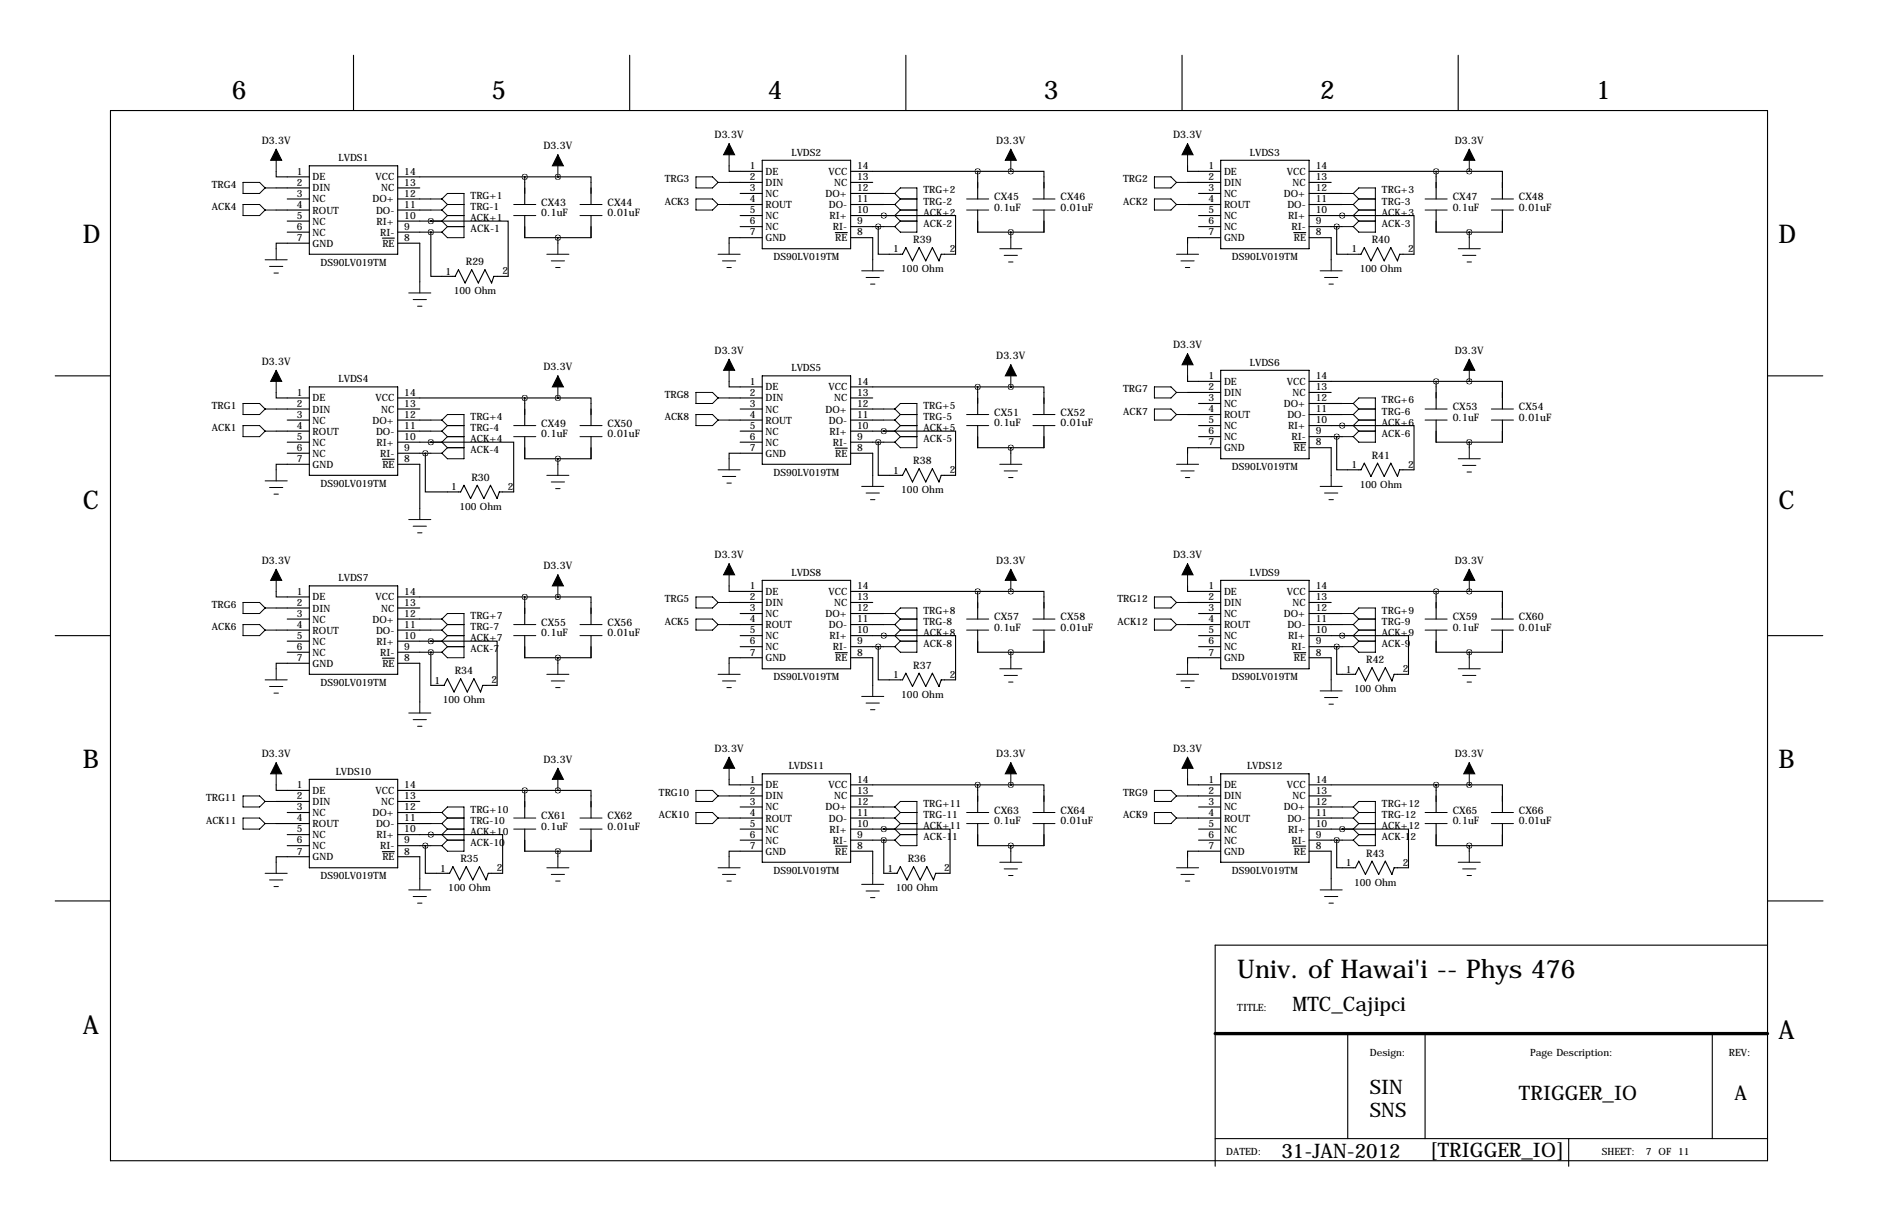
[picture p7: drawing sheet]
<svg xmlns="http://www.w3.org/2000/svg" width="432mm" height="279mm" viewBox="0 0 432 279" stroke-linecap="round" stroke-linejoin="round" font-family="sans-serif">
<g fill="none" stroke="#000" stroke-width=".25">
<path d="M81.3 12.7v12.7M144.8 12.7v12.7M208.3 12.7v12.7M271.8 12.7v12.7M335.3 12.7v12.7M25.4 25.4h381v241.3h-381zM63.5 39.4v1.2h7.6M71.1 38.1h20.3v20.3h-20.3zM167.6 38.1v1.3h7.7M175.3 36.8h20.3v20.4h-20.3zM195.6 39.4h36.8M224.8 39.4v6.3"/>
<path d="M232.4 39.4h7.6v6.3M232.4 39.4h.1M273 38.1v1.3h7.7M280.7 36.8h20.3v20.4h-20.3zM301 39.4h36.8M330.2 39.4v6.3M337.8 39.4h7.6v6.3M337.8 39.4h.1M63.5 43.2h7.6M63.5 48.3h7.6M66 45.7h5.1M66 50.8h5.1"/>
<path d="M66 53.3h5.1M71.1 55.9h-7.6v1.3M87.9 54.7h2.8M91.4 40.6h36.9M91.4 43.2h5.1M91.4 45.7h7.7M91.4 48.3h7.7M91.4 50.8h7.7M91.4 53.3h7.7M91.4 55.9h5.1v8.9M99.1 53.3h.1M99.1 50.8h17.7v12.7h-3.3l-.5 1.5-1.5-3-1.5 3-1.5-3-1.6 3-1.5-3-.8 1.5h-5.5v-10.2"/>
<path d="M99.1 50.8h.1M120.6 40.6v6.4M120.6 49.5v5.1h15.3v-5.1M128.3 40.6h7.6v6.4M128.3 40.6h.1M128.3 54.6v1.3M167.6 41.9h7.7M167.6 47h7.7M170.2 44.4h5.1M170.2 49.5h5.1M170.2 52.1h5.1M175.3 54.6h-7.7v1.3"/>
<path d="M192.1 53.4h2.7M195.6 41.9h5.1M195.6 44.4h7.6M195.6 47h7.6M195.6 49.5h7.6M195.6 52.1h7.6M195.6 54.6h5.1v5.1M203.2 49.5h16.5v8.9h-3.3l-.5 1.5-1.5-3-1.5 3-1.6-3-1.5 3-1.5-3-.8 1.5h-5.6v-6.3M203.2 49.5h.1M224.8 48.3v5h15.2v-5M232.4 53.3v1.3M273 41.9h7.7"/>
<path d="M273 47h7.7M275.6 44.4h5.1M275.6 49.5h5.1M275.6 52.1h5.1M280.7 54.6h-7.7v1.3M297.5 53.4h2.7M301 41.9h5.1M301 44.4h7.6M301 47h7.6M301 49.5h7.6M301 52.1h7.6M301 54.6h5.1v5.1"/>
<path d="M308.6 49.5h16.5v8.9h-3.3l-.5 1.5-1.5-3-1.5 3-1.6-3-1.5 3-1.5-3-.8 1.5h-5.6v-6.3M308.6 49.5h.1M330.2 48.3v5h15.2v-5M337.8 53.3v1.3M12.7 86.4h12.7M63.5 90.2v1.2h7.6M63.5 94h7.6M63.5 99.1h7.6M66 96.5h5.1M71.1 88.9h20.3v20.3h-20.3zM91.4 91.4h36.9M91.4 94h5.1"/>
<path d="M91.4 96.5h7.7M91.4 99.1h7.7M120.6 91.4v6.4M128.3 91.4h7.6v6.4M128.3 91.4h.1M167.6 87.6v1.3h7.7M167.6 91.4h7.7M167.6 96.5h7.7M170.2 94h5.1M170.2 99.1h5.1M175.3 86.4h20.3v20.3h-20.3zM195.6 88.9h36.8"/>
<path d="M195.6 91.4h5.1M195.6 94h7.6M195.6 96.5h7.6M195.6 99.1h7.6M203.2 99.1h16.5v10.1h-3.3l-.5 1.5-1.5-3-1.5 3-1.6-3-1.5 3-1.5-3-.8 1.5h-5.6v-7.6M203.2 99.1h.1M224.8 88.9v6.3M224.8 97.8v5.1h15.2v-5.1M232.4 88.9h7.6v6.3M232.4 88.9h.1M273 86.4v1.2h7.7M273 90.2h7.7"/>
<path d="M273 95.2h7.7M275.6 92.7h5.1M275.6 97.8h5.1M280.7 85.1h20.3v20.3h-20.3zM301 87.6h36.8M301 90.2h5.1M301 92.7h7.6M301 95.2h7.6M301 97.8h7.6M308.6 97.8h16.5v10.1h-3.3l-.5 1.6-1.5-3.1-1.5 3.1-1.6-3.1-1.5 3.1-1.5-3.1-.8 1.5h-5.6v-7.6M308.6 97.8h.1M330.2 87.6v6.4"/>
<path d="M330.2 96.5v5.1h15.2v-5.1M337.8 87.6h7.6v6.4M337.8 87.6h.1M406.4 86.4h12.7M66 101.6h5.1M66 104.1h5.1M71.1 106.7h-7.6v1.2M87.9 105.5h2.8M91.4 101.6h7.7M91.4 104.1h7.7M91.4 106.7h5.1v10.1M99.1 101.6h19v11.4h-3.3l-.5 1.6-1.5-3.1-1.5 3.1-1.6-3.1-1.5 3.1-1.5-3.1-.8 1.5h-8.1v-8.9"/>
<path d="M99.1 101.6h.1M120.6 100.3v5.1h15.3v-5.1M128.3 105.4v1.3M170.2 101.6h5.1M175.3 104.1h-7.7v1.3M192.1 103h2.7M195.6 101.6h7.6M195.6 104.1h5.1v5.1M232.4 102.9v1.2M275.6 100.3h5.1M280.7 102.9h-7.7v1.2M297.5 101.7h2.7"/>
<path d="M301 100.3h7.6M301 102.9h5.1v6.3M337.8 101.6v1.3M63.5 135.9v1.3h7.6M63.5 139.7h7.6M71.1 134.6h20.3v20.3h-20.3zM91.4 137.2h36.9M91.4 139.7h5.1M120.6 137.2v6.3M128.3 137.2h7.6v6.3M128.3 137.2h.1M167.6 134.6v1.3h7.7"/>
<path d="M167.6 138.4h7.7M175.3 133.3h20.3v20.4h-20.3zM195.6 135.9h36.8M195.6 138.4h5.1M224.8 135.9v6.3M232.4 135.9h7.6v6.3M232.4 135.9h.1M273 134.6v1.3h7.7M273 138.4h7.7M280.7 133.3h20.3v20.4h-20.3zM301 135.9h36.8M301 138.4h5.1"/>
<path d="M330.2 135.9v6.3M337.8 135.9h7.6v6.3M337.8 135.9h.1M12.7 146h12.7M63.5 144.8h7.6M66 142.2h5.1M66 147.3h5.1M66 149.9h5.1M71.1 152.4h-7.6v1.3M87.9 151.2h2.8M91.4 142.2h7.7M91.4 144.8h7.7"/>
<path d="M91.4 147.3h7.7M91.4 149.9h7.7M91.4 152.4h5.1v8.9M99.1 147.3h.1M99.1 147.3h15.2v10.2h-3.3l-.5 1.5-1.5-3-1.6 3-1.5-3-1.5 3-1.5-3-.8 1.5h-3v-7.6M99.1 149.9h.1M120.6 146v5.1h15.3v-5.1M128.3 151.1v1.3M167.6 143.5h7.7M170.2 146h5.1M170.2 141h5.1M170.2 148.6h5.1"/>
<path d="M175.3 151.1h-7.7v1.3M192.1 150h2.7M195.6 146h7.6M195.6 141h7.6M195.6 143.5h7.6M195.6 148.6h7.6M195.6 151.1h5.1v6.4M203.2 146h16.5v10.2h-3.3l-.5 1.5-1.5-3-1.5 3-1.6-3-1.5 3-1.5-3-.8 1.5h-5.6v-7.6M203.2 146h.1M224.8 144.8v5.1h15.2v-5.1M232.4 149.9v1.2M273 143.5h7.7"/>
<path d="M275.6 146h5.1M275.6 141h5.1M275.6 148.6h5.1M280.7 151.1h-7.7v1.3M297.5 150h2.7M301 146h7.6M301 141h7.6M301 143.5h7.6M301 148.6h7.6M301 151.1h5.1v5.1M308.6 146h15.2v8.9h-3.3l-.5 1.6-1.5-3.1-1.5 3.1-1.5-3.1-1.6 3.1-1.5-3.1-.7 1.5h-4.4v-6.3M308.6 146h.1"/>
<path d="M330.2 144.8v5.1h15.2v-5.1M337.8 149.9v1.2M406.4 146h12.7M71.1 179.1h20.3v20.3h-20.3zM167.6 179.1v1.2h7.7M175.3 177.8h20.3v20.3h-20.3zM273 179.1v1.2h7.7M280.7 177.8h20.3v20.3h-20.3zM63.5 180.3v1.3h7.6M63.5 184.1h7.6M63.5 189.2h7.6M66 186.7h5.1"/>
<path d="M66 191.8h5.1M66 194.3h5.1M71.1 196.8h-7.6v1.3M87.9 195.7h2.8M91.4 181.6h36.9M91.4 184.1h5.1M91.4 186.7h7.7M91.4 189.2h7.7M91.4 191.8h7.7M91.4 194.3h7.7M91.4 196.8h5.1v5.1M99.1 191.8h16.5v8.9h-3.3l-.5 1.5-1.6-3.1-1.5 3.1-1.5-3.1-1.5 3.1-1.6-3.1-.7 1.6h-5.6v-6.4"/>
<path d="M99.1 191.8h.1M120.6 181.6v6.4M120.6 190.5v5.1h15.3v-5.1M128.3 181.6h7.6v6.4M128.3 181.6h.1M128.3 195.6v1.2M167.6 182.9h7.7M167.6 188h7.7M170.2 185.4h5.1M170.2 190.5h5.1M170.2 193h5.1M175.3 195.6h-7.7v1.2"/>
<path d="M192.1 194.4h2.7M195.6 180.3h36.8M195.6 182.9h5.1M195.6 185.4h7.6M195.6 188h7.6M195.6 190.5h7.6M195.6 193h7.6M195.6 195.6h5.1v5.1M203.2 193h.1M203.2 190.5h.1M203.2 190.5h15.2v10.2h-3.3l-.5 1.5-1.5-3.1-1.5 3.1-1.5-3.1-1.6 3.1-1.5-3.1-.8 1.6h-3v-7.7M224.8 180.3v6.4"/>
<path d="M224.8 189.2v5.1h15.2v-5.1M232.4 180.3h7.6v6.4M232.4 180.3h.1M232.4 194.3v1.3M273 182.9h7.7M273 188h7.7M275.6 185.4h5.1M275.6 190.5h5.1M275.6 193h5.1M280.7 195.6h-7.7v1.2M297.5 194.4h2.7M301 180.3h36.8"/>
<path d="M301 182.9h5.1M301 185.4h7.6M301 188h7.6M301 190.5h7.6M301 193h7.6M301 195.6h5.1v6.3M308.6 190.5h15.2v8.9h-3.3l-.5 1.5-1.5-3-1.5 3-1.5-3-1.6 3-1.5-3-.7 1.5h-4.4v-6.4M308.6 190.5h.1M330.2 180.3v6.4M330.2 189.2v5.1h15.2v-5.1M337.8 180.3h7.6v6.4M337.8 180.3h.1"/>
<path d="M337.8 194.3v1.3M12.7 207h12.7M406.4 217.2h-127v50.8M406.5 207h12.7M309.9 237.5v24.1M327.7 237.5v24.1M393.7 237.5v24.1M279.4 261.6h127M360.7 261.6v6.4"/>
</g>
<path d="M279.4 237.5h127" fill="none" stroke="#000" stroke-width=".76"/>
<g fill="none" stroke="#000" stroke-width=".23">
<path d="M63.5 34.3v5.1M128.3 35.6v5M167.6 33v5.1M232.4 34.3v5.1M273 33v5.1M337.8 34.3v5.1M55.9 47h3.8l1.3 1.3-1.3 1.2h-3.8zM55.9 41.9h3.8l1.3 1.3-1.3 1.2h-3.8zM61 48.3h2.5M61 43.2h2.5M61 59.7h5M63.5 57.2v2.5"/>
<path d="M99.1 45.7h2.5M99.1 48.3h2.5M99.1 50.8h2.5M99.1 53.3h2.5M101.6 45.7l1.3-1.3h3.8v10.2h-3.8l-1.3-1.3M101.6 45.7l1.3 1.3M101.6 48.3l1.3 1.2M101.6 50.8l1.3 1.3M102.9 47h3.8M102.9 49.5h3.8M102.9 47l-1.3 1.3M102.9 52.1h3.8"/>
<path d="M102.9 49.5l-1.3 1.3M102.9 52.1l-1.3 1.2M118.1 47h5.1M118.1 49.5h5.1M125.7 58.4h5.1M126.7 59.9h3.1M128.3 55.9v2.5M133.3 47h5.1M133.3 49.5h5.1M160 45.7h3.8l1.3 1.3-1.3 1.3h-3.8zM160 40.6h3.8l1.3 1.3-1.3 1.3h-3.8zM165.1 47h2.5"/>
<path d="M165.1 41.9h2.5M165.1 58.4h5.1M166.1 59.9h3.1M167.6 55.9v2.5M200.7 59.7v2.5M203.2 47h2.5M203.2 49.5h2.5M203.2 44.4h2.5M203.2 52.1h2.5M205.7 44.4l1.3-1.2h3.8v10.1h-3.8l-1.3-1.2M205.7 44.4l1.3 1.3M205.7 47l1.3 1.3"/>
<path d="M205.7 49.5l1.3 1.3M207 45.7h3.8M207 48.3h3.8M207 50.8h3.8M207 45.7l-1.3 1.3M207 48.3l-1.3 1.2M207 50.8l-1.3 1.3M222.2 45.7h5.1M222.2 48.3h5.1M229.9 57.2h5M230.9 58.7h3M232.4 54.6v2.6"/>
<path d="M237.5 45.7h5.1M237.5 48.3h5.1M265.4 45.7h3.8l1.3 1.3-1.3 1.3h-3.8zM265.4 40.6h3.8l1.3 1.3-1.3 1.3h-3.8zM270.5 47h2.5M270.5 41.9h2.5M270.5 58.4h5.1M271.5 59.9h3.1M273 55.9v2.5M306.1 59.7v2.5M308.6 47h2.5M308.6 49.5h2.5"/>
<path d="M308.6 44.4h2.5M308.6 52.1h2.5M311.1 44.4l1.3-1.2h3.8v10.1h-3.8l-1.3-1.2M311.1 44.4l1.3 1.3M311.1 47l1.3 1.3M311.1 49.5l1.3 1.3M312.4 45.7h3.8M312.4 48.3h3.8M312.4 50.8h3.8M312.4 45.7l-1.3 1.3M312.4 48.3l-1.3 1.2M312.4 50.8l-1.3 1.3"/>
<path d="M327.7 45.7h5M327.7 48.3h5M335.3 57.2h5.1M336.3 58.7h3M337.8 54.6v2.6M342.9 45.7h5.1M342.9 48.3h5.1M62 61.2h3M63 62.7h1M94 67.3h5.1M95 68.8h3M96 70.4h1"/>
<path d="M96.5 64.8v2.5M127.8 61.5h1M167.1 61.5h1M198.1 62.2h5.1M199.1 63.8h3.1M200.2 65.3h1M231.9 60.2h1M272.5 61.5h1.1M303.5 62.2h5.1M304.5 63.8h3.1M305.6 65.3h1M337.3 60.2h1"/>
<path d="M55.9 97.8h3.8l1.3 1.3-1.3 1.2h-3.8zM55.9 92.7h3.8l1.3 1.3-1.3 1.2h-3.8zM61 94h2.5M61 99.1h2.5M63.5 85.1v5.1M99.1 96.5h2.5M99.1 99.1h2.5M101.6 96.5l1.3-1.3h3.8v10.2h-3.8l-1.3-1.3M101.6 96.5l1.3 1.3M101.6 99.1l1.3 1.2M102.9 97.8h3.8M102.9 97.8l-1.3 1.3"/>
<path d="M118.1 97.8h5.1M128.3 86.4v5M133.3 97.8h5.1M160 95.2h3.8l1.3 1.3-1.3 1.3h-3.8zM160 90.2h3.8l1.3 1.2-1.3 1.3h-3.8zM165.1 96.5h2.5M165.1 91.4h2.5M167.6 82.5v5.1M203.2 94h2.5M203.2 96.5h2.5M203.2 99.1h2.5M205.7 94l1.3-1.3h3.8v10.2h-3.8l-1.3-1.3"/>
<path d="M205.7 94l1.3 1.2M205.7 96.5l1.3 1.3M205.7 99.1l1.3 1.2M207 97.8h3.8M207 95.2h3.8M207 95.2l-1.3 1.3M207 97.8l-1.3 1.3M222.2 97.8h5.1M222.2 95.2h5.1M232.4 83.8v5.1M237.5 97.8h5.1M237.5 95.2h5.1"/>
<path d="M265.4 94h3.8l1.3 1.2-1.3 1.3h-3.8zM265.4 88.9h3.8l1.3 1.3-1.3 1.2h-3.8zM270.5 95.2h2.5M270.5 90.2h2.5M273 81.3v5.1M308.6 97.8h2.5M308.6 95.2h2.5M308.6 92.7h2.5M311.1 92.7l1.3-1.3h3.8v10.2h-3.8l-1.3-1.3M311.1 92.7l1.3 1.3M311.1 95.2l1.3 1.3M311.1 97.8l1.3 1.3"/>
<path d="M312.4 94h3.8M312.4 96.5h3.8M312.4 99.1h3.8M312.4 96.5l-1.3 1.3M312.4 94l-1.3 1.2M312.4 99.1l-1.3 1.2M327.7 94h5M327.7 96.5h5M337.8 82.5v5.1M342.9 94h5.1M342.9 96.5h5.1M61 110.5h5"/>
<path d="M62 112h3M63 113.5h1M63.5 107.9v2.6M94 119.4h5.1M96.5 116.8v2.6M99.1 101.6h2.5M99.1 104.1h2.5M101.6 101.6l1.3 1.3M102.9 100.3h3.8M102.9 102.9h3.8M102.9 100.3l-1.3 1.3M102.9 102.9l-1.3 1.2"/>
<path d="M118.1 100.3h5.1M125.7 109.2h5.1M126.7 110.7h3.1M127.8 112.3h1M128.3 106.7v2.5M133.3 100.3h5.1M165.1 107.9h5.1M166.1 109.5h3.1M167.1 111h1M167.6 105.4v2.5M198.1 111.8h5.1M199.1 113.3h3.1"/>
<path d="M200.2 114.8h1M200.7 109.2v2.6M203.2 101.6h2.5M207 100.3h3.8M207 100.3l-1.3 1.3M229.9 106.7h5M230.9 108.2h3M231.9 109.7h1M232.4 104.1v2.6M270.5 106.7h5.1M271.5 108.2h3.1M272.5 109.7h1.1"/>
<path d="M273 104.1v2.6M303.5 111.8h5.1M304.5 113.3h3.1M305.6 114.8h1M306.1 109.2v2.6M308.6 100.3h2.5M335.3 105.4h5.1M336.3 106.9h3M337.3 108.5h1M337.8 102.9v2.5M55.9 138.4h3.8l1.3 1.3-1.3 1.3h-3.8zM61 139.7h2.5"/>
<path d="M63.5 130.8v5.1M95 120.9h3M96 122.4h1M128.3 132.1v5.1M160 137.2h3.8l1.3 1.2-1.3 1.3h-3.8zM165.1 138.4h2.5M167.6 129.5v5.1M232.4 130.8v5.1M265.4 137.2h3.8l1.3 1.2-1.3 1.3h-3.8zM270.5 138.4h2.5M273 129.5v5.1M337.8 130.8v5.1"/>
<path d="M55.9 143.5h3.8l1.3 1.3-1.3 1.2h-3.8zM61 144.8h2.5M61 156.2h5M62 157.7h3M63 159.3h1M63.5 153.7v2.5M99.1 142.2h2.5M99.1 144.8h2.5M99.1 147.3h2.5M99.1 149.9h2.5M101.6 142.2l1.3-1.2h3.8v10.1h-3.8l-1.3-1.2M101.6 142.2l1.3 1.3"/>
<path d="M101.6 144.8l1.3 1.2M101.6 147.3l1.3 1.3M102.9 143.5h3.8M102.9 146h3.8M102.9 143.5l-1.3 1.3M102.9 148.6h3.8M102.9 146l-1.3 1.3M102.9 148.6l-1.3 1.3M118.1 143.5h5.1M118.1 146h5.1M125.7 154.9h5.1M126.7 156.5h3.1"/>
<path d="M127.8 158h1M128.3 152.4v2.5M133.3 143.5h5.1M133.3 146h5.1M160 142.2h3.8l1.3 1.3-1.3 1.3h-3.8zM165.1 143.5h2.5M165.1 154.9h5.1M166.1 156.5h3.1M167.1 158h1M167.6 152.4v2.5M200.7 157.5v2.5M203.2 143.5h2.5"/>
<path d="M203.2 146h2.5M203.2 141h2.5M203.2 148.6h2.5M205.7 141l1.3-1.3h3.8v10.2h-3.8l-1.3-1.3M205.7 141l1.3 1.2M205.7 143.5l1.3 1.3M205.7 146l1.3 1.3M207 142.2h3.8M207 144.8h3.8M207 147.3h3.8M207 142.2l-1.3 1.3M207 144.8l-1.3 1.2"/>
<path d="M207 147.3l-1.3 1.3M222.2 142.2h5.1M222.2 144.8h5.1M229.9 153.7h5M230.9 155.2h3M231.9 156.7h1M232.4 151.1v2.6M237.5 142.2h5.1M237.5 144.8h5.1M265.4 142.2h3.8l1.3 1.3-1.3 1.3h-3.8zM270.5 143.5h2.5M270.5 154.9h5.1"/>
<path d="M271.5 156.5h3.1M272.5 158h1.1M273 152.4v2.5M303.5 158.8h5.1M306.1 156.2v2.6M308.6 143.5h2.5M308.6 146h2.5M308.6 141h2.5M308.6 148.6h2.5M311.1 141l1.3-1.3h3.8v10.2h-3.8l-1.3-1.3M311.1 141l1.3 1.2M311.1 143.5l1.3 1.3"/>
<path d="M311.1 146l1.3 1.3M312.4 142.2h3.8M312.4 144.8h3.8M312.4 147.3h3.8M312.4 142.2l-1.3 1.3M312.4 144.8l-1.3 1.2M312.4 147.3l-1.3 1.3M327.7 142.2h5M327.7 144.8h5M335.3 153.7h5.1M336.3 155.2h3M337.3 156.7h1"/>
<path d="M337.8 151.1v2.6M342.9 142.2h5.1M342.9 144.8h5.1M63.5 175.3v5M94 163.8h5.1M95 165.4h3M96 166.9h1M96.5 161.3v2.5M128.3 176.5v5.1M167.6 174v5.1M198.1 160h5.1M199.1 161.5h3.1"/>
<path d="M200.2 163.1h1M232.4 175.3v5M273 174v5.1M304.5 160.3h3.1M305.6 161.8h1M337.8 175.3v5M55.9 188h3.8l1.3 1.2-1.3 1.3h-3.8zM55.9 182.9h3.8l1.3 1.2-1.3 1.3h-3.8zM61 189.2h2.5M61 184.1h2.5M63.5 198.1v2.6M99.1 186.7h2.5"/>
<path d="M99.1 189.2h2.5M99.1 191.8h2.5M99.1 194.3h2.5M101.6 186.7l1.3-1.3h3.8v10.2h-3.8l-1.3-1.3M101.6 186.7l1.3 1.3M101.6 189.2l1.3 1.3M101.6 191.8l1.3 1.2M102.9 188h3.8M102.9 190.5h3.8M102.9 188l-1.3 1.2M102.9 193h3.8M102.9 190.5l-1.3 1.3"/>
<path d="M102.9 193l-1.3 1.3M118.1 188h5.1M118.1 190.5h5.1M125.7 199.4h5.1M128.3 196.8v2.6M133.3 188h5.1M133.3 190.5h5.1M160 186.7h3.8l1.3 1.3-1.3 1.2h-3.8zM160 181.6h3.8l1.3 1.3-1.3 1.2h-3.8zM165.1 188h2.5M165.1 182.9h2.5M165.1 199.4h5.1"/>
<path d="M167.6 196.8v2.6M203.2 188h2.5M203.2 190.5h2.5M203.2 185.4h2.5M203.2 193h2.5M205.7 185.4l1.3-1.3h3.8v10.2h-3.8l-1.3-1.3M205.7 185.4l1.3 1.3M205.7 188l1.3 1.2M205.7 190.5l1.3 1.3M207 186.7h3.8M207 189.2h3.8M207 191.8h3.8"/>
<path d="M207 186.7l-1.3 1.3M207 189.2l-1.3 1.3M207 191.8l-1.3 1.2M222.2 186.7h5.1M222.2 189.2h5.1M229.9 198.1h5M230.9 199.6h3M232.4 195.6v2.5M237.5 186.7h5.1M237.5 189.2h5.1M265.4 186.7h3.8l1.3 1.3-1.3 1.2h-3.8zM265.4 181.6h3.8l1.3 1.3-1.3 1.2h-3.8z"/>
<path d="M270.5 188h2.5M270.5 182.9h2.5M270.5 199.4h5.1M273 196.8v2.6M308.6 188h2.5M308.6 190.5h2.5M308.6 185.4h2.5M308.6 193h2.5M311.1 185.4l1.3-1.3h3.8v10.2h-3.8l-1.3-1.3M311.1 185.4l1.3 1.3M311.1 188l1.3 1.2M311.1 190.5l1.3 1.3"/>
<path d="M312.4 186.7h3.8M312.4 189.2h3.8M312.4 191.8h3.8M312.4 186.7l-1.3 1.3M312.4 189.2l-1.3 1.3M312.4 191.8l-1.3 1.2M327.7 186.7h5M327.7 189.2h5M335.3 198.1h5.1M336.3 199.6h3M337.8 195.6v2.5M342.9 186.7h5.1"/>
<path d="M342.9 189.2h5.1M61 200.7h5M62 202.2h3M63 203.7h1M94 204.5h5.1M95 206h3M96 207.5h1M96.5 201.9v2.6M126.7 200.9h3.1M127.8 202.4h1M166.1 200.9h3.1M167.1 202.4h1"/>
<path d="M198.1 203.2h5.1M199.1 204.7h3.1M200.2 206.2h1M200.7 200.7v2.5M231.9 201.2h1M271.5 200.9h3.1M272.5 202.4h1.1M303.5 204.5h5.1M304.5 206h3.1M305.6 207.5h1M306.1 201.9v2.6M337.3 201.2h1"/>
</g>
<g fill="#000" stroke="#000" stroke-width=".23">
<path d="M63.5 34.3l1.3 2.5h-2.6zM128.3 35.6l1.2 2.5h-2.5zM167.6 33l1.3 2.6h-2.5zM232.4 34.3l1.3 2.5h-2.6zM273 33l1.3 2.6h-2.5zM337.8 34.3l1.3 2.5h-2.6zM63.5 85.1l1.3 2.5h-2.6zM128.3 86.4l1.2 2.5h-2.5zM167.6 82.5l1.3 2.6h-2.5zM232.4 83.8l1.3 2.6h-2.6zM273 81.3l1.3 2.5h-2.5zM337.8 82.5l1.3 2.6h-2.6z"/>
<path d="M63.5 130.8l1.3 2.5h-2.6zM128.3 132.1l1.2 2.5h-2.5zM167.6 129.5l1.3 2.6h-2.5zM232.4 130.8l1.3 2.5h-2.6zM273 129.5l1.3 2.6h-2.5zM337.8 130.8l1.3 2.5h-2.6zM63.5 175.3l1.3 2.5h-2.6zM128.3 176.5l1.2 2.6h-2.5zM167.6 174l1.3 2.5h-2.5zM232.4 175.3l1.3 2.5h-2.6zM273 174l1.3 2.5h-2.5zM337.8 175.3l1.3 2.5h-2.6z"/>
</g>
<path d="M128.2 54.6a.05 .05 0 0 0 .1 0 .05 .05 0 0 0-.1 0zM120.6 40.6a.05 .05 0 0 0 .1 0 .05 .05 0 0 0-.1 0zM128.2 40.6a.05 .05 0 0 0 .1 0 .05 .05 0 0 0-.1 0zM232.4 53.3a.05 .05 0 0 0 .1 0 .05 .05 0 0 0-.1 0zM224.7 39.4a.05 .05 0 0 0 .1 0 .05 .05 0 0 0-.1 0zM232.4 39.4a.05 .05 0 0 0 .1 0 .05 .05 0 0 0-.1 0zM337.8 53.3a.05 .05 0 0 0 .1 0 .05 .05 0 0 0-.1 0zM337.8 39.4a.05 .05 0 0 0 .1 0 .05 .05 0 0 0-.1 0zM128.2 105.4a.05 .05 0 0 0 .1 0 .05 .05 0 0 0-.1 0zM120.6 91.4a.05 .05 0 0 0 .1 0 .05 .05 0 0 0-.1 0zM128.2 91.4a.05 .05 0 0 0 .1 0 .05 .05 0 0 0-.1 0zM128.2 151.1a.05 .05 0 0 0 .1 0 .05 .05 0 0 0-.1 0zM120.6 137.2a.05 .05 0 0 0 .1 0 .05 .05 0 0 0-.1 0zM128.2 137.2a.05 .05 0 0 0 .1 0 .05 .05 0 0 0-.1 0zM232.4 149.9a.05 .05 0 0 0 .1 0 .05 .05 0 0 0-.1 0zM224.7 135.9a.05 .05 0 0 0 .1 0 .05 .05 0 0 0-.1 0zM232.4 135.9a.05 .05 0 0 0 .1 0 .05 .05 0 0 0-.1 0zM337.8 149.9a.05 .05 0 0 0 .1 0 .05 .05 0 0 0-.1 0zM337.8 135.9a.05 .05 0 0 0 .1 0 .05 .05 0 0 0-.1 0zM128.2 195.6a.05 .05 0 0 0 .1 0 .05 .05 0 0 0-.1 0zM120.6 181.6a.05 .05 0 0 0 .1 0 .05 .05 0 0 0-.1 0zM128.2 181.6a.05 .05 0 0 0 .1 0 .05 .05 0 0 0-.1 0zM232.4 194.3a.05 .05 0 0 0 .1 0 .05 .05 0 0 0-.1 0zM224.7 180.3a.05 .05 0 0 0 .1 0 .05 .05 0 0 0-.1 0zM232.4 180.3a.05 .05 0 0 0 .1 0 .05 .05 0 0 0-.1 0zM337.8 194.3a.05 .05 0 0 0 .1 0 .05 .05 0 0 0-.1 0zM337.8 180.3a.05 .05 0 0 0 .1 0 .05 .05 0 0 0-.1 0zM232.4 102.9a.05 .05 0 0 0 .1 0 .05 .05 0 0 0-.1 0zM224.7 88.9a.05 .05 0 0 0 .1 0 .05 .05 0 0 0-.1 0zM232.4 88.9a.05 .05 0 0 0 .1 0 .05 .05 0 0 0-.1 0zM337.8 101.6a.05 .05 0 0 0 .1 0 .05 .05 0 0 0-.1 0zM337.8 87.6a.05 .05 0 0 0 .1 0 .05 .05 0 0 0-.1 0zM99 53.3a.05 .05 0 0 0 .1 0 .05 .05 0 0 0-.1 0zM99 50.8a.05 .05 0 0 0 .1 0 .05 .05 0 0 0-.1 0zM97.7 104.1a.05 .05 0 0 0 .1 0 .05 .05 0 0 0-.1 0zM99 101.6a.05 .05 0 0 0 .1 0 .05 .05 0 0 0-.1 0zM99 147.3a.05 .05 0 0 0 .1 0 .05 .05 0 0 0-.1 0zM99 149.9a.05 .05 0 0 0 .1 0 .05 .05 0 0 0-.1 0zM97.7 194.3a.05 .05 0 0 0 .1 0 .05 .05 0 0 0-.1 0zM99 191.8a.05 .05 0 0 0 .1 0 .05 .05 0 0 0-.1 0zM201.9 148.6a.05 .05 0 0 0 .1 0 .05 .05 0 0 0-.1 0zM201.9 101.6a.05 .05 0 0 0 .1 0 .05 .05 0 0 0-.1 0zM201.9 52.1a.05 .05 0 0 0 .1 0 .05 .05 0 0 0-.1 0zM307.3 52.1a.05 .05 0 0 0 .1 0 .05 .05 0 0 0-.1 0zM308.6 49.5a.05 .05 0 0 0 .1 0 .05 .05 0 0 0-.1 0zM307.3 100.3a.05 .05 0 0 0 .1 0 .05 .05 0 0 0-.1 0zM308.6 97.8a.05 .05 0 0 0 .1 0 .05 .05 0 0 0-.1 0zM307.3 148.6a.05 .05 0 0 0 .1 0 .05 .05 0 0 0-.1 0zM308.6 146.1a.05 .05 0 0 0 .1 0 .05 .05 0 0 0-.1 0zM307.3 193a.05 .05 0 0 0 .1 0 .05 .05 0 0 0-.1 0zM308.6 190.5a.05 .05 0 0 0 .1 0 .05 .05 0 0 0-.1 0z" fill="#000" stroke="#000" stroke-width="1.3"/>
<g font-size="5.9">
<text x="53.3" y="22.9">6</text>
<text x="113" y="22.9">5</text>
<text x="176.5" y="22.9">4</text>
<text x="240" y="22.9">3</text>
<text x="303.5" y="22.9">2</text>
<text x="367" y="22.9">1</text>
<text x="19" y="55.9">D</text>
<text x="408.9" y="55.9">D</text>
<text x="19" y="116.8">C</text>
<text x="408.9" y="116.8">C</text>
<text x="19" y="176.5">B</text>
<text x="408.9" y="176.5">B</text>
<text x="284.5" y="224.8">Univ. of Hawai'i -- Phys 476</text>
<text x="19" y="237.5">A</text>
<text x="408.9" y="238.8">A</text>
</g>
<g font-size="4.6">
<text x="297.2" y="232.4">MTC_Cajipci</text>
<text x="315" y="251.5">SIN</text>
<text x="315" y="256.5">SNS</text>
<text x="349.2" y="252.7">TRIGGER_IO</text>
<text x="398.8" y="252.7">A</text>
<text x="294.6" y="266.1">31-JAN-2012</text>
<text x="328.8" y="265.8">[TRIGGER_IO]</text>
</g>
<g font-size="2.4">
<text x="60.2" y="33">D3.3V</text>
<text x="124.9" y="34.3">D3.3V</text>
<text x="164.3" y="31.8">D3.3V</text>
<text x="229.1" y="33">D3.3V</text>
<text x="269.7" y="31.8">D3.3V</text>
<text x="334.5" y="33">D3.3V</text>
<text x="124.5" y="47.2">CX43</text>
<text x="139.7" y="47.2">CX44</text>
<text x="228.6" y="46">CX45</text>
<text x="243.8" y="46">CX46</text>
<text x="334" y="46">CX47</text>
<text x="349.2" y="46">CX48</text>
<text x="108.2" y="53.3">ACK-1</text>
<text x="124.5" y="49.7">0.1uF</text>
<text x="139.7" y="49.7">0.01uF</text>
<text x="228.6" y="48.4">0.1uF</text>
<text x="243.8" y="48.4">0.01uF</text>
<text x="334" y="48.4">0.1uF</text>
<text x="349.2" y="48.4">0.01uF</text>
<text x="210" y="55.9">R39</text>
<text x="315.4" y="55.9">R40</text>
<text x="107.1" y="61">R29</text>
<text x="60.2" y="83.8">D3.3V</text>
<text x="164.3" y="81.3">D3.3V</text>
<text x="229.1" y="82.5">D3.3V</text>
<text x="269.7" y="80">D3.3V</text>
<text x="334.5" y="81.3">D3.3V</text>
<text x="124.9" y="85.1">D3.3V</text>
<text x="228.6" y="95.5">CX51</text>
<text x="243.8" y="95.5">CX52</text>
<text x="334" y="94.2">CX53</text>
<text x="349.2" y="94.2">CX54</text>
<text x="124.5" y="98">CX49</text>
<text x="124.5" y="100.5">0.1uF</text>
<text x="139.7" y="98">CX50</text>
<text x="139.7" y="100.5">0.01uF</text>
<text x="228.6" y="97.9">0.1uF</text>
<text x="243.8" y="97.9">0.01uF</text>
<text x="334" y="96.7">0.1uF</text>
<text x="349.2" y="96.7">0.01uF</text>
<text x="210" y="106.7">R38</text>
<text x="315.4" y="105.4">R41</text>
<text x="108.4" y="110.5">R30</text>
<text x="60.2" y="129.5">D3.3V</text>
<text x="124.9" y="130.8">D3.3V</text>
<text x="164.3" y="128.3">D3.3V</text>
<text x="229.1" y="129.5">D3.3V</text>
<text x="269.7" y="128.3">D3.3V</text>
<text x="334.5" y="129.5">D3.3V</text>
<text x="124.5" y="143.8">CX55</text>
<text x="139.7" y="143.8">CX56</text>
<text x="228.6" y="142.5">CX57</text>
<text x="243.8" y="142.5">CX58</text>
<text x="334" y="142.5">CX59</text>
<text x="349.2" y="142.5">CX60</text>
<text x="124.5" y="146.2">0.1uF</text>
<text x="139.7" y="146.2">0.01uF</text>
<text x="228.6" y="144.9">0.1uF</text>
<text x="243.8" y="144.9">0.01uF</text>
<text x="334" y="144.9">0.1uF</text>
<text x="349.2" y="144.9">0.01uF</text>
<text x="104.6" y="154.9">R34</text>
<text x="210" y="153.7">R37</text>
<text x="314.1" y="152.4">R42</text>
<text x="60.2" y="174">D3.3V</text>
<text x="164.3" y="172.7">D3.3V</text>
<text x="229.1" y="174">D3.3V</text>
<text x="269.7" y="172.7">D3.3V</text>
<text x="334.5" y="174">D3.3V</text>
<text x="124.9" y="175.3">D3.3V</text>
<text x="124.5" y="188.2">CX61</text>
<text x="124.5" y="190.6">0.1uF</text>
<text x="139.7" y="188.2">CX62</text>
<text x="139.7" y="190.6">0.01uF</text>
<text x="228.6" y="186.9">CX63</text>
<text x="228.6" y="189.4">0.1uF</text>
<text x="243.8" y="186.9">CX64</text>
<text x="243.8" y="189.4">0.01uF</text>
<text x="334" y="186.9">CX65</text>
<text x="334" y="189.4">0.1uF</text>
<text x="349.2" y="186.9">CX66</text>
<text x="349.2" y="189.4">0.01uF</text>
<text x="314.1" y="196.8">R43</text>
<text x="105.8" y="198.1">R35</text>
<text x="208.7" y="198.1">R36</text>
</g>
<g font-size="2.3">
<text x="182" y="35.8">LVDS2</text>
<text x="287.4" y="35.8">LVDS3</text>
<text x="68.3" y="40.1">1</text>
<text x="71.9" y="41.4">DE</text>
<text x="77.9" y="37.1">LVDS1</text>
<text x="86.3" y="41.4">VCC</text>
<text x="93" y="40.1">14</text>
<text x="152.8" y="41.9">TRG3</text>
<text x="172.4" y="38.9">1</text>
<text x="172.4" y="41.4">2</text>
<text x="176" y="40.2">DE</text>
<text x="190.5" y="40.2">VCC</text>
<text x="197.1" y="38.9">14</text>
<text x="197.1" y="41.4">13</text>
<text x="258.2" y="41.9">TRG2</text>
<text x="277.8" y="38.9">1</text>
<text x="277.8" y="41.4">2</text>
<text x="281.4" y="40.2">DE</text>
<text x="295.9" y="40.2">VCC</text>
<text x="302.5" y="38.9">14</text>
<text x="302.5" y="41.4">13</text>
<text x="48.7" y="43.2">TRG4</text>
<text x="68.3" y="42.7">2</text>
<text x="68.3" y="45.2">3</text>
<text x="68.3" y="47.8">4</text>
<text x="71.9" y="44">DIN</text>
<text x="71.9" y="46.5">NC</text>
<text x="85.7" y="46.5">DO+</text>
<text x="87.6" y="44">NC</text>
<text x="93" y="42.7">13</text>
<text x="93" y="45.2">12</text>
<text x="93" y="47.8">11</text>
<text x="108.2" y="45.7">TRG+1</text>
<text x="152.8" y="47">ACK3</text>
<text x="172.4" y="43.9">3</text>
<text x="172.4" y="46.5">4</text>
<text x="176" y="42.7">DIN</text>
<text x="176" y="45.3">NC</text>
<text x="176" y="47.8">ROUT</text>
<text x="189.8" y="45.3">DO+</text>
<text x="190.6" y="47.8">DO-</text>
<text x="191.8" y="42.7">NC</text>
<text x="197.1" y="43.9">12</text>
<text x="197.1" y="46.5">11</text>
<text x="212.3" y="44.4">TRG+2</text>
<text x="212.3" y="47">TRG-2</text>
<text x="258.2" y="47">ACK2</text>
<text x="277.8" y="43.9">3</text>
<text x="277.8" y="46.5">4</text>
<text x="281.4" y="42.7">DIN</text>
<text x="281.4" y="45.3">NC</text>
<text x="281.4" y="47.8">ROUT</text>
<text x="295.2" y="45.3">DO+</text>
<text x="296" y="47.8">DO-</text>
<text x="297.2" y="42.7">NC</text>
<text x="302.5" y="43.9">12</text>
<text x="302.5" y="46.5">11</text>
<text x="317.8" y="44.4">TRG+3</text>
<text x="317.8" y="47">TRG-3</text>
<text x="48.7" y="48.3">ACK4</text>
<text x="68.3" y="50.3">5</text>
<text x="68.3" y="52.8">6</text>
<text x="71.9" y="49.1">ROUT</text>
<text x="71.9" y="51.6">NC</text>
<text x="86.5" y="49.1">DO-</text>
<text x="86.6" y="51.6">RI+</text>
<text x="93" y="50.3">10</text>
<text x="93" y="52.8">9</text>
<text x="108.2" y="48.3">TRG-1</text>
<text x="108.2" y="50.8">ACK+1</text>
<text x="172.4" y="49">5</text>
<text x="172.4" y="51.6">6</text>
<text x="176" y="50.3">NC</text>
<text x="176" y="52.9">NC</text>
<text x="190.7" y="50.3">RI+</text>
<text x="191.5" y="52.9">RI-</text>
<text x="197.1" y="49">10</text>
<text x="197.1" y="51.6">9</text>
<text x="212.3" y="49.5">ACK+2</text>
<text x="212.3" y="52.1">ACK-2</text>
<text x="277.8" y="49">5</text>
<text x="277.8" y="51.6">6</text>
<text x="281.4" y="50.3">NC</text>
<text x="281.4" y="52.9">NC</text>
<text x="296.1" y="50.3">RI+</text>
<text x="296.9" y="52.9">RI-</text>
<text x="302.5" y="49">10</text>
<text x="302.5" y="51.6">9</text>
<text x="317.8" y="49.5">ACK+3</text>
<text x="317.8" y="52.1">ACK-3</text>
<text x="68.3" y="55.4">7</text>
<text x="71.9" y="54.1">NC</text>
<text x="71.9" y="56.7">GND</text>
<text x="87.4" y="54.1">RI-</text>
<text x="87.9" y="56.7">RE</text>
<text x="93" y="55.4">8</text>
<text x="172.4" y="54.1">7</text>
<text x="176" y="55.4">GND</text>
<text x="177.8" y="59.8">DS90LV019TM</text>
<text x="192.1" y="55.4">RE</text>
<text x="197.1" y="54.1">8</text>
<text x="205.3" y="58">1</text>
<text x="218.4" y="57.9">2</text>
<text x="277.8" y="54.1">7</text>
<text x="281.4" y="55.4">GND</text>
<text x="283.3" y="59.8">DS90LV019TM</text>
<text x="297.5" y="55.4">RE</text>
<text x="302.5" y="54.1">8</text>
<text x="310.7" y="58">1</text>
<text x="323.8" y="57.9">2</text>
<text x="73.7" y="61">DS90LV019TM</text>
<text x="102.5" y="63.1">1</text>
<text x="115.5" y="63">2</text>
<text x="207.2" y="62.6">100 Ohm</text>
<text x="312.6" y="62.6">100 Ohm</text>
<text x="104.3" y="67.7">100 Ohm</text>
<text x="77.9" y="87.9">LVDS4</text>
<text x="172.4" y="88.4">1</text>
<text x="176" y="89.7">DE</text>
<text x="182" y="85.3">LVDS5</text>
<text x="190.5" y="89.7">VCC</text>
<text x="197.1" y="88.4">14</text>
<text x="277.8" y="87.1">1</text>
<text x="277.8" y="89.7">2</text>
<text x="281.4" y="88.4">DE</text>
<text x="287.4" y="84.1">LVDS6</text>
<text x="295.9" y="88.4">VCC</text>
<text x="302.5" y="87.1">14</text>
<text x="302.5" y="89.7">13</text>
<text x="48.7" y="94">TRG1</text>
<text x="68.3" y="90.9">1</text>
<text x="68.3" y="93.5">2</text>
<text x="71.9" y="92.2">DE</text>
<text x="71.9" y="94.8">DIN</text>
<text x="86.3" y="92.2">VCC</text>
<text x="87.6" y="94.8">NC</text>
<text x="93" y="90.9">14</text>
<text x="93" y="93.5">13</text>
<text x="152.8" y="91.4">TRG8</text>
<text x="172.4" y="90.9">2</text>
<text x="172.4" y="93.5">3</text>
<text x="176" y="92.2">DIN</text>
<text x="176" y="94.8">NC</text>
<text x="189.8" y="94.8">DO+</text>
<text x="191.8" y="92.2">NC</text>
<text x="197.1" y="90.9">13</text>
<text x="197.1" y="93.5">12</text>
<text x="212.3" y="94">TRG+5</text>
<text x="258.2" y="90.2">TRG7</text>
<text x="258.2" y="95.2">ACK7</text>
<text x="277.8" y="92.2">3</text>
<text x="277.8" y="94.7">4</text>
<text x="281.4" y="91">DIN</text>
<text x="281.4" y="93.5">NC</text>
<text x="295.2" y="93.5">DO+</text>
<text x="297.2" y="91">NC</text>
<text x="302.5" y="92.2">12</text>
<text x="302.5" y="94.7">11</text>
<text x="317.8" y="92.7">TRG+6</text>
<text x="317.8" y="95.2">TRG-6</text>
<text x="48.7" y="99.1">ACK1</text>
<text x="68.3" y="96">3</text>
<text x="68.3" y="98.6">4</text>
<text x="68.3" y="101.1">5</text>
<text x="71.9" y="97.3">NC</text>
<text x="71.9" y="99.9">ROUT</text>
<text x="85.7" y="97.3">DO+</text>
<text x="86.5" y="99.9">DO-</text>
<text x="93" y="96">12</text>
<text x="93" y="98.6">11</text>
<text x="93" y="101.1">10</text>
<text x="108.2" y="96.5">TRG+4</text>
<text x="108.2" y="99.1">TRG-4</text>
<text x="108.2" y="101.6">ACK+4</text>
<text x="152.8" y="96.5">ACK8</text>
<text x="172.4" y="96">4</text>
<text x="172.4" y="98.6">5</text>
<text x="172.4" y="101.1">6</text>
<text x="176" y="97.3">ROUT</text>
<text x="176" y="99.9">NC</text>
<text x="190.6" y="97.3">DO-</text>
<text x="190.7" y="99.9">RI+</text>
<text x="197.1" y="96">11</text>
<text x="197.1" y="98.6">10</text>
<text x="197.1" y="101.1">9</text>
<text x="212.3" y="96.5">TRG-5</text>
<text x="212.3" y="99.1">ACK+5</text>
<text x="212.3" y="101.6">ACK-5</text>
<text x="277.8" y="97.3">5</text>
<text x="277.8" y="99.8">6</text>
<text x="281.4" y="96.1">ROUT</text>
<text x="281.4" y="98.6">NC</text>
<text x="281.4" y="101.1">NC</text>
<text x="296" y="96.1">DO-</text>
<text x="296.1" y="98.6">RI+</text>
<text x="296.9" y="101.1">RI-</text>
<text x="302.5" y="97.3">10</text>
<text x="302.5" y="99.8">9</text>
<text x="317.8" y="97.8">ACK+6</text>
<text x="317.8" y="100.3">ACK-6</text>
<text x="68.3" y="103.6">6</text>
<text x="68.3" y="106.2">7</text>
<text x="71.9" y="102.4">NC</text>
<text x="71.9" y="104.9">NC</text>
<text x="71.9" y="107.5">GND</text>
<text x="86.6" y="102.4">RI+</text>
<text x="87.4" y="104.9">RI-</text>
<text x="87.9" y="107.5">RE</text>
<text x="93" y="103.6">9</text>
<text x="93" y="106.2">8</text>
<text x="108.2" y="104.1">ACK-4</text>
<text x="172.4" y="103.6">7</text>
<text x="176" y="102.4">NC</text>
<text x="176" y="104.9">GND</text>
<text x="191.5" y="102.4">RI-</text>
<text x="192.1" y="104.9">RE</text>
<text x="197.1" y="103.6">8</text>
<text x="277.8" y="102.4">7</text>
<text x="281.4" y="103.7">GND</text>
<text x="297.5" y="103.7">RE</text>
<text x="302.5" y="102.4">8</text>
<text x="310.7" y="107.5">1</text>
<text x="323.8" y="107.4">2</text>
<text x="73.7" y="111.8">DS90LV019TM</text>
<text x="103.7" y="112.6">1</text>
<text x="116.8" y="112.5">2</text>
<text x="177.8" y="109.3">DS90LV019TM</text>
<text x="205.3" y="108.8">1</text>
<text x="207.2" y="113.4">100 Ohm</text>
<text x="218.4" y="108.7">2</text>
<text x="283.3" y="108">DS90LV019TM</text>
<text x="312.6" y="112.1">100 Ohm</text>
<text x="105.6" y="117.2">100 Ohm</text>
<text x="68.3" y="136.7">1</text>
<text x="71.9" y="138">DE</text>
<text x="77.9" y="133.6">LVDS7</text>
<text x="86.3" y="138">VCC</text>
<text x="93" y="136.7">14</text>
<text x="172.4" y="135.4">1</text>
<text x="172.4" y="137.9">2</text>
<text x="176" y="136.7">DE</text>
<text x="182" y="132.3">LVDS8</text>
<text x="190.5" y="136.7">VCC</text>
<text x="197.1" y="135.4">14</text>
<text x="197.1" y="137.9">13</text>
<text x="277.8" y="135.4">1</text>
<text x="277.8" y="137.9">2</text>
<text x="281.4" y="136.7">DE</text>
<text x="287.4" y="132.3">LVDS9</text>
<text x="295.9" y="136.7">VCC</text>
<text x="302.5" y="135.4">14</text>
<text x="302.5" y="137.9">13</text>
<text x="48.7" y="139.7">TRG6</text>
<text x="68.3" y="139.2">2</text>
<text x="68.3" y="141.7">3</text>
<text x="71.9" y="140.5">DIN</text>
<text x="71.9" y="143">NC</text>
<text x="85.7" y="143">DO+</text>
<text x="87.6" y="140.5">NC</text>
<text x="93" y="139.2">13</text>
<text x="93" y="141.7">12</text>
<text x="108.2" y="142.2">TRG+7</text>
<text x="152.8" y="138.4">TRG5</text>
<text x="152.8" y="143.5">ACK5</text>
<text x="172.4" y="140.5">3</text>
<text x="172.4" y="143">4</text>
<text x="176" y="139.2">DIN</text>
<text x="176" y="141.8">NC</text>
<text x="189.8" y="141.8">DO+</text>
<text x="191.8" y="139.2">NC</text>
<text x="197.1" y="140.5">12</text>
<text x="197.1" y="143">11</text>
<text x="212.3" y="141">TRG+8</text>
<text x="212.3" y="143.5">TRG-8</text>
<text x="256.9" y="138.4">TRG12</text>
<text x="256.9" y="143.5">ACK12</text>
<text x="277.8" y="140.5">3</text>
<text x="277.8" y="143">4</text>
<text x="281.4" y="139.2">DIN</text>
<text x="281.4" y="141.8">NC</text>
<text x="295.2" y="141.8">DO+</text>
<text x="297.2" y="139.2">NC</text>
<text x="302.5" y="140.5">12</text>
<text x="302.5" y="143">11</text>
<text x="317.8" y="141">TRG+9</text>
<text x="317.8" y="143.5">TRG-9</text>
<text x="48.7" y="144.8">ACK6</text>
<text x="68.3" y="144.3">4</text>
<text x="68.3" y="146.8">5</text>
<text x="68.3" y="149.4">6</text>
<text x="71.9" y="145.6">ROUT</text>
<text x="71.9" y="148.1">NC</text>
<text x="86.5" y="145.6">DO-</text>
<text x="86.6" y="148.1">RI+</text>
<text x="93" y="144.3">11</text>
<text x="93" y="146.8">10</text>
<text x="93" y="149.4">9</text>
<text x="108.2" y="144.8">TRG-7</text>
<text x="108.2" y="147.3">ACK+7</text>
<text x="108.2" y="149.9">ACK-7</text>
<text x="172.4" y="145.5">5</text>
<text x="172.4" y="148.1">6</text>
<text x="176" y="144.3">ROUT</text>
<text x="176" y="146.9">NC</text>
<text x="176" y="149.4">NC</text>
<text x="190.6" y="144.3">DO-</text>
<text x="190.7" y="146.9">RI+</text>
<text x="191.5" y="149.4">RI-</text>
<text x="197.1" y="145.5">10</text>
<text x="197.1" y="148.1">9</text>
<text x="212.3" y="146">ACK+8</text>
<text x="212.3" y="148.6">ACK-8</text>
<text x="277.8" y="145.5">5</text>
<text x="277.8" y="148.1">6</text>
<text x="281.4" y="144.3">ROUT</text>
<text x="281.4" y="146.9">NC</text>
<text x="281.4" y="149.4">NC</text>
<text x="296" y="144.3">DO-</text>
<text x="296.1" y="146.9">RI+</text>
<text x="296.9" y="149.4">RI-</text>
<text x="302.5" y="145.5">10</text>
<text x="302.5" y="148.1">9</text>
<text x="317.8" y="146">ACK+9</text>
<text x="317.8" y="148.6">ACK-9</text>
<text x="68.3" y="151.9">7</text>
<text x="71.9" y="150.7">NC</text>
<text x="71.9" y="153.2">GND</text>
<text x="87.4" y="150.7">RI-</text>
<text x="87.9" y="153.2">RE</text>
<text x="93" y="151.9">8</text>
<text x="172.4" y="150.6">7</text>
<text x="176" y="151.9">GND</text>
<text x="192.1" y="151.9">RE</text>
<text x="197.1" y="150.6">8</text>
<text x="205.3" y="155.8">1</text>
<text x="218.4" y="155.7">2</text>
<text x="277.8" y="150.6">7</text>
<text x="281.4" y="151.9">GND</text>
<text x="297.5" y="151.9">RE</text>
<text x="302.5" y="150.6">8</text>
<text x="309.5" y="154.5">1</text>
<text x="322.5" y="154.4">2</text>
<text x="73.7" y="157.6">DS90LV019TM</text>
<text x="99.9" y="157.1">1</text>
<text x="101.8" y="161.6">100 Ohm</text>
<text x="113" y="157">2</text>
<text x="177.8" y="156.3">DS90LV019TM</text>
<text x="207.2" y="160.4">100 Ohm</text>
<text x="283.3" y="156.3">DS90LV019TM</text>
<text x="311.4" y="159.1">100 Ohm</text>
<text x="77.2" y="178.1">LVDS10</text>
<text x="172.4" y="179.8">1</text>
<text x="181.3" y="176.8">LVDS11</text>
<text x="197.1" y="179.8">14</text>
<text x="277.8" y="179.8">1</text>
<text x="286.7" y="176.8">LVDS12</text>
<text x="302.5" y="179.8">14</text>
<text x="47.4" y="184.1">TRG11</text>
<text x="68.3" y="181.1">1</text>
<text x="68.3" y="183.6">2</text>
<text x="71.9" y="182.4">DE</text>
<text x="71.9" y="185">DIN</text>
<text x="86.3" y="182.4">VCC</text>
<text x="87.6" y="185">NC</text>
<text x="93" y="181.1">14</text>
<text x="93" y="183.6">13</text>
<text x="151.5" y="182.9">TRG10</text>
<text x="172.4" y="182.4">2</text>
<text x="172.4" y="184.9">3</text>
<text x="176" y="181.1">DE</text>
<text x="176" y="183.7">DIN</text>
<text x="190.5" y="181.1">VCC</text>
<text x="191.8" y="183.7">NC</text>
<text x="197.1" y="182.4">13</text>
<text x="197.1" y="184.9">12</text>
<text x="212.3" y="185.4">TRG+11</text>
<text x="258.2" y="182.9">TRG9</text>
<text x="277.8" y="182.4">2</text>
<text x="277.8" y="184.9">3</text>
<text x="281.4" y="181.1">DE</text>
<text x="281.4" y="183.7">DIN</text>
<text x="295.9" y="181.1">VCC</text>
<text x="297.2" y="183.7">NC</text>
<text x="302.5" y="182.4">13</text>
<text x="302.5" y="184.9">12</text>
<text x="317.8" y="185.4">TRG+12</text>
<text x="47.4" y="189.2">ACK11</text>
<text x="68.3" y="186.2">3</text>
<text x="68.3" y="188.7">4</text>
<text x="68.3" y="191.3">5</text>
<text x="71.9" y="187.5">NC</text>
<text x="71.9" y="190">ROUT</text>
<text x="85.7" y="187.5">DO+</text>
<text x="86.5" y="190">DO-</text>
<text x="93" y="186.2">12</text>
<text x="93" y="188.7">11</text>
<text x="93" y="191.3">10</text>
<text x="108.2" y="186.7">TRG+10</text>
<text x="108.2" y="189.2">TRG-10</text>
<text x="108.2" y="191.8">ACK+10</text>
<text x="151.5" y="188">ACK10</text>
<text x="172.4" y="187.5">4</text>
<text x="172.4" y="190">5</text>
<text x="176" y="186.2">NC</text>
<text x="176" y="188.8">ROUT</text>
<text x="176" y="191.3">NC</text>
<text x="189.8" y="186.2">DO+</text>
<text x="190.6" y="188.8">DO-</text>
<text x="190.7" y="191.3">RI+</text>
<text x="197.1" y="187.5">11</text>
<text x="197.1" y="190">10</text>
<text x="212.3" y="188">TRG-11</text>
<text x="212.3" y="190.5">ACK+11</text>
<text x="258.2" y="188">ACK9</text>
<text x="277.8" y="187.5">4</text>
<text x="277.8" y="190">5</text>
<text x="281.4" y="186.2">NC</text>
<text x="281.4" y="188.8">ROUT</text>
<text x="281.4" y="191.3">NC</text>
<text x="295.2" y="186.2">DO+</text>
<text x="296" y="188.8">DO-</text>
<text x="296.1" y="191.3">RI+</text>
<text x="302.5" y="187.5">11</text>
<text x="302.5" y="190">10</text>
<text x="317.8" y="188">TRG-12</text>
<text x="317.8" y="190.5">ACK+12</text>
<text x="68.3" y="193.8">6</text>
<text x="68.3" y="196.3">7</text>
<text x="71.9" y="192.6">NC</text>
<text x="71.9" y="195.1">NC</text>
<text x="71.9" y="197.7">GND</text>
<text x="86.6" y="192.6">RI+</text>
<text x="87.4" y="195.1">RI-</text>
<text x="87.9" y="197.7">RE</text>
<text x="93" y="193.8">9</text>
<text x="93" y="196.3">8</text>
<text x="108.2" y="194.3">ACK-10</text>
<text x="172.4" y="192.5">6</text>
<text x="172.4" y="195.1">7</text>
<text x="176" y="193.8">NC</text>
<text x="176" y="196.4">GND</text>
<text x="191.5" y="193.8">RI-</text>
<text x="192.1" y="196.4">RE</text>
<text x="197.1" y="192.5">9</text>
<text x="197.1" y="195.1">8</text>
<text x="212.3" y="193">ACK-11</text>
<text x="277.8" y="192.5">6</text>
<text x="277.8" y="195.1">7</text>
<text x="281.4" y="193.8">NC</text>
<text x="281.4" y="196.4">GND</text>
<text x="296.9" y="193.8">RI-</text>
<text x="297.5" y="196.4">RE</text>
<text x="302.5" y="192.5">9</text>
<text x="302.5" y="195.1">8</text>
<text x="317.8" y="193">ACK-12</text>
<text x="73.7" y="202">DS90LV019TM</text>
<text x="101.2" y="200.3">1</text>
<text x="114.3" y="200.2">2</text>
<text x="177.8" y="200.7">DS90LV019TM</text>
<text x="204.1" y="200.3">1</text>
<text x="217.1" y="200.2">2</text>
<text x="283.3" y="200.7">DS90LV019TM</text>
<text x="309.5" y="199">1</text>
<text x="311.4" y="203.5">100 Ohm</text>
<text x="322.5" y="198.9">2</text>
<text x="103.1" y="204.8">100 Ohm</text>
<text x="205.9" y="204.8">100 Ohm</text>
<text x="284.5" y="232.4">TITLE:</text>
<text x="315" y="242.6">Design:</text>
<text x="351.8" y="242.6">Page Description:</text>
<text x="397.5" y="242.6">REV:</text>
<text x="281.9" y="265.4">DATED:</text>
<text x="368.3" y="265.4">SHEET:</text>
<text x="378.4" y="265.4">7 OF 11</text>
</g>
</svg>
